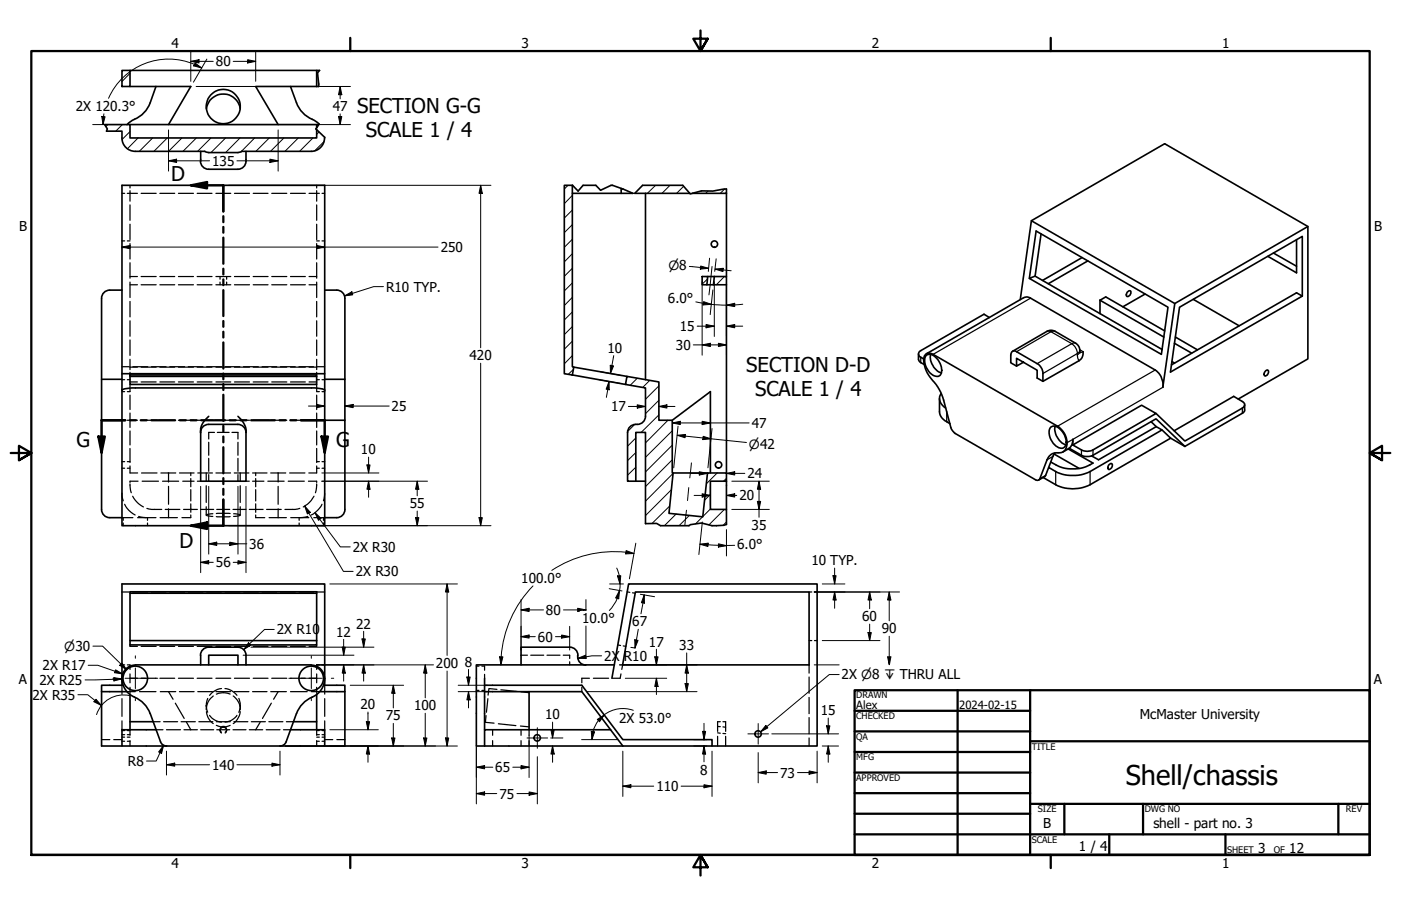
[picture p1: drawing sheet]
<svg xmlns="http://www.w3.org/2000/svg" width="432mm" height="279mm" viewBox="0 0 432 279" stroke-linecap="round" stroke-linejoin="round" font-family="sans-serif">
<!-- layer: Hatch (ANSI) -->
<g fill="none" stroke="#000" stroke-width=".31">
<path d="M33.2 38.4l-.6 .7M37.7 38.4l-2 2M40.1 22.6l-2.5 2.5M97.9 38.9l-.3 .3M97.9 23.1l-.3 .4M40.1 40.6l-2.4 2.4M42.5 42.5l-3.3 3.4M47.1 42.5l-4.2 4.2M51.6 42.5l-4.2 4.2M56.1 42.5l-4.2 4.2M60.5 42.5l-4.1 4.2M65 42.5l-4.1 4.2"/>
<path d="M69.5 42.5l-4.5 4.6M74 42.5l-4.5 4.6M78.5 42.5l-4.2 4.3M83 42.5l-4.1 4.2M87.5 42.5l-4.1 4.2M91.9 42.5l-4.1 4.2M96.5 42.5l-4.2 4.2M98.3 40.7l-.7 .8M99.9 43.6l-2.9 2.9M175.1 57.2l-1.2 1.1M192 58.2l-.5 .5M195.1 59.6h.1"/>
<path d="M202.1 57.2l-2.6 2.4M206.5 57.2l-2.5 2.4M210.7 57.5l-2.2 2.1M218.2 58.9l-.7 .7M223.3 58.3l-1.3 1.3M176.4 78.2l-2.5 2.6M176.4 73.8l-2.5 2.5M176.4 69.3l-2.5 2.5M176.4 64.8l-2.5 2.4M176.4 60.3l-2.5 2.5M176.4 96.2l-2.5 2.5M176.4 91.7l-2.5 2.5"/>
<path d="M176.4 87.2l-2.5 2.5M176.4 82.7l-2.5 2.5M218.1 86l-1.7 1.6M223.3 85.3l-2.5 2.5M176.4 109.7l-2.5 2.5M176.4 105.2l-2.5 2.5M176.4 100.7l-2.5 2.5M176.7 113.9l-1.6 1.5M196.4 116.6l-2.2 2.2M200.2 117.3l-2.1 2.2M203.1 119l-4.2 4.1M195.6 130.9l-2.1 2.1"/>
<path d="M196 139.6l-2.6 2.4M196 135.1l-2.6 2.5M203.1 128l-5.5 5.3M203.1 123.4l-4.2 4.2M205.9 129.6l-7 7M207.2 137.3l-8.3 8.2M207.2 132.8l-8.3 8.2M196 144.1l-2.6 2.5M206.4 156l-5.4 5.4M206.9 151l-8 8M207.2 141.8l-8.3 8.3M207.5 146l-8.6 8.6"/>
<path d="M208.4 158.5l-3.6 3.6M212.5 158.9l-3.2 3.2M216.5 159.4l-2.1 2.1M218.9 157l-2.2 2.3M218.9 152.5l-1.7 1.7M221 145.9l-3.3 3.3M223.3 157.1l-4.8 4.8M223.9 147.5l-.9 .9M223.9 161l-1 1"/>
</g>
<!-- layer: Hidden (ANSI) -->
<g fill="none" stroke="#000" stroke-width=".38">
<path d="M37.6 59.6h.8M39.2 59.6h3.2M40.1 57.2v.8M40.1 58.8v3.2M43.5 59.6h4.6M49.3 59.6h4.5M55 59.6h4.6M60.8 59.6h4.5M66.5 59.6h4.6M72.3 59.6h4.6M78 59.6h4.6M83.8 59.6h4.6"/>
<path d="M89.5 59.6h4.6M95.2 59.6h3.2M97.6 57.2v.8M97.6 58.8v3.2M99.3 59.6h.8M37.6 76.3h.8M37.6 74.3h.8M39.2 76.3h.9M39.2 74.3h.9M40.1 63.2v4.7M40.1 69.2v4.7M40.1 75.1v4.8"/>
<path d="M97.6 63.2v4.7M97.6 69.2v4.7M97.6 75.1v4.8M97.6 76.3h.8M97.6 74.3h.8M99.3 76.3h.8M99.3 74.3h.8M40.1 81v4.8M40.1 87v4.8M40.1 93v4.7M40.1 98.9v4.8M40.1 87.8h2.3"/>
<path d="M40.1 85.3h2.3M43.5 87.8h4.6M43.5 85.3h4.6M49.3 87.8h4.5M49.3 85.3h4.5M55 87.8h4.6M55 85.3h4.6M60.8 87.8h4.5M60.8 85.3h4.5M66.5 87.8h4.6M66.5 85.3h4.6M67.8 85.3v.8"/>
<path d="M67.8 87v.8M69.8 85.3v.8M69.8 87v.8M72.3 87.8h4.6M72.3 85.3h4.6M78 87.8h4.6M78 85.3h4.6M83.8 87.8h4.6M83.8 85.3h4.6M89.5 87.8h4.6M89.5 85.3h4.6M95.2 87.8h2.4"/>
<path d="M95.2 85.3h2.4M97.6 81v4.8M97.6 87v4.8M97.6 93v4.7M97.6 98.9v4.8M37.6 113.1h2.2M37.6 117.1h.8M39.2 117.1h.9M40.1 104.8v4.8M40.1 110.8v3.2M40.1 114.8v.8M40.1 118.6v2.2h-.9"/>
<path d="M40.1 117.8h2.3M40.1 113.2h2.3M41 113.1h4.5M43.5 117.8h4.6M43.5 113.2h4.6M46.7 113.1h4.5M49.3 117.8h4.5M49.3 113.2h4.5M52.3 113.1h4.6M55 117.8h4.6M55 113.2h4.6M58 113.1h4.5"/>
<path d="M60.8 117.8h4.5M60.8 113.2h4.5M63.7 113.1h4.6M66.5 117.8h4.6M66.5 113.2h4.6M69.4 113.1h4.5M72.3 117.8h4.6M72.3 113.2h4.6M75.1 113.1h4.5M78 117.8h4.6M78 113.2h4.6M80.8 113.1h4.5"/>
<path d="M83.8 117.8h4.6M83.8 113.2h4.6M86.4 113.1h4.6M89.5 117.8h4.6M89.5 113.2h4.6M92.1 113.1h4.5M95.2 113.2h2.4v.8M95.2 117.8h2.4M97.6 104.8v4.8M97.6 110.8v2.4M97.6 114.8v.8M97.6 118.6v2.2h.8"/>
<path d="M97.6 117.1h.8M97.8 113.1h2.3M99.3 117.1h.8M37.6 129.6h.8M37.6 120.8h.8M39.2 129.6h3.2M40.1 121.9v4.4M40.1 127.4v4.4M40.1 132.9v4.3M40.1 138.3v4.3M43.5 129.6h4.6M49.3 129.6h4.5"/>
<path d="M55 129.6h4.6M60.8 129.6h4.5M64.3 136.4v4M66.1 133.3h-1.8v2.1M66.5 129.6h4.6M67 133.3h3.6M71.5 133.3h1.8v2.1M72.3 129.6h4.6M73.3 136.4v4M78 129.6h4.6M83.8 129.6h4.6M89.5 129.6h4.6"/>
<path d="M95.2 129.6h3.2M97.6 121.9v4.4M97.6 127.4v4.4M97.6 132.9v4.3M97.6 138.3v4.3M99.3 129.6h.8M99.3 120.8h.8M37.6 152.1l.4 2.3M37.6 159.6h.1M37.6 144.4h.8M37.6 142.4h.8M37.8 159.6h3.2"/>
<path d="M38 159.6v.9M38.4 155.5l1.4 1.9 1.9 1.4M39.2 144.4h.9M39.2 142.4h.9M40.1 149.2l.3 2.8M40.1 143.7v2.2h2.3M40.9 153l1.4 1.9 1.9 1.4M42.4 159.6h5.7M42.5 148.4h-2.4v.4M42.7 159.3l2.4 .3M43.6 145.9h4.8M43.8 148.4h5"/>
<path d="M45.3 156.8a10.8 10.8 0 0 0 4.5 .3M45.5 159.6v.9M49.3 159.6h5.4M49.6 145.9h4.6M50.1 148.4h5M50.9 157.1h4.5M51.9 145.9v2.8M51.9 150v5.5M51.9 156.9v2.7M55.3 145.9h4.5M56.3 148.4h3.5M56.6 157.1h2.2v.9"/>
<path d="M58.8 155.4v1.7h2M58.8 145.9v.8M58.8 147.6v2.5M58.8 151v3.5M58.8 158.8v.8h-2.7M60.8 148.4h1M61 145.9h4.5M61.8 157.1h4M63.6 158.8l2 .5M63.6 145.9v2.6M63.6 149.8v5.1M63.6 156.3v2.5"/>
<path d="M64.3 141.4v4M64.3 146.4v2M65.6 158.4l-2 .4M66.5 145.9h4.6M66.7 158.4h4.2M66.7 159.3h4.2M66.8 157.1h4M71.8 157.1h4M72 158.4a1.91 1.91 0 0 1 2 .5l-2 .4M72.2 145.9h4.5M73.3 141.4v4M73.3 146.4v2"/>
<path d="M74 145.9v2.6M74 149.8v5.1M74 156.3v2.5M75.8 148.4h1M76.8 157.1h4.3M77.9 148.4h3.4M77.9 145.9h4.4M78.8 145.9v.8M78.8 147.6v2.5M78.8 151v3.5M78.8 155.4v2.6M78.8 158.8v.8h2.8"/>
<path d="M82.2 157.1h4.5M82.5 148.4h5.1M82.9 159.6h5.4M83.4 145.9h4.7M85.7 145.9v2.8M85.7 150v5.5M85.7 156.9v2.7M88.8 148.4h5M89.3 145.9h4.7M89.6 159.6h5.6M92.2 159.6v.9M92.4 156.8a10.8 10.8 0 0 1-4.6 .3"/>
<path d="M94.9 159.3l-2.3 .3M95.1 148.4h2.5v.4M96.7 159.6h3.1M96.8 153l-1.4 1.9-1.9 1.4M97.6 149.2l-.4 2.8M97.6 143.7v2.2h-2.4M97.6 144.4h.8M97.6 142.4h.8M99.3 155.5l-1.4 1.9-2 1.4M99.3 144.4h.8M99.3 142.4h.8M99.7 159.6v.9"/>
<path d="M99.9 159.6h.2M100.1 152.1l-.4 2.3M38 161.3v.8M45.5 161.3v.8M92.2 161.3v.8M99.7 161.3v.8M37.6 182.6h2.2M40.1 198.9v.2M40.1 199.2l2.3 .1M41 182.6h4.5M43.5 199.3h4.6M46.7 182.6h4.5"/>
<path d="M49.3 199.3h4.5M52.3 182.6h4.6M55 199.3h4.6M58 182.6h4.5M60.8 199.3h4.5M63.7 182.6h4.6M66.5 199.3h4.6M69.4 182.6h4.5M72.3 199.3h4.6M75.1 182.6h4.5M78 199.3h4.6M80.8 182.6h4.5"/>
<path d="M83.8 199.3h4.6M86.4 182.6h4.6M89.5 199.3h4.6M92.1 182.6h4.5M97.6 198.9v.2M97.6 199.2l-2.4 .1M97.8 182.6h2.3M190.4 198.9l.9 .2M192.1 199.2l.8 .1M193.3 182.5l.8 .2M194.9 182.8l.9 .1M249.4 182.6h.8"/>
<path d="M249.4 197.5h.8M251 182.6h.8M251 197.5h.8M37.6 211.3v2.8M37.6 215.5v5.4M37.6 205h.8M39.1 213.3h2.6M39.2 205h.9v1.4M40.1 207.8v2.8M40.1 212v1.6M40.1 213.9v.3M40.1 209.2h2.3"/>
<path d="M43 213.3h5.1M43.5 209.2h4.6M49.3 209.2h4.5M49.4 213.3h4.8M51.9 213.3l1.4 2.3M54 216.9l2.8 4.7M55 209.2h4.6M55.3 213.3h4.5M60.8 209.2h4.5M61 213.3h4.5M63.6 217.6l.4 2M63.6 217.6v.4"/>
<path d="M63.6 218.4v.5M63.6 219.5l.5 1.8 .9 1.2 .7 .6M64 215.4l-.4 2.2M65.7 214.6l-1.6 1.9-.5 1.9M66.5 213.3h4.6M66.5 209.2h4.6M66.7 214.1l2.1-.5 2.1 .5M68.3 212.3l-1.9 .6-1.8 1.5M69.3 212.3l1.9 .6 1.8 1.5M71.9 214.6l1.6 1.9 .5 1.9M72.2 213.3h4.5M72.3 209.2h4.6"/>
<path d="M73.6 215.4a5.3 5.3 0 0 1 0 4.2M74 219.5l-.5 1.8-.9 1.2-.7 .6M74 217.6v.4M74 218.4v.5M77.9 213.3h4.4M78 209.2h4.6M83.4 213.3h4.9M83.6 216.9l-2.7 4.7M83.8 209.2h4.6M85.7 213.3l-1.4 2.3M89.5 213.3h5.2M89.5 209.2h4.6"/>
<path d="M95.2 209.2h2.4M95.9 213.3h2.6M97.6 207.8v2.8M97.6 212v1.6M97.6 213.9v.3M98.4 205h-.8v1.4M99.3 205h.8M100.1 211.3v2.8M100.1 215.5v5.4M146.8 212.9h.8M146.8 205.4h.8M148.5 205.4h.9v1.3"/>
<path d="M148.5 212.9h.9M149.4 208v1.2M150.4 215.5l-.5 4.1M153.2 212.6l-2.5-.3-.3 2.1M154.4 212.7l5 .5M160.6 202.1h2M160.6 213.4l2.5 .2M163.6 202.1h4M168.6 202.1h4M173.6 202.1h2v1M175.6 204.1v.9M179.3 212v1.3"/>
<path d="M181.7 209.2h-2.4v1.4M182.9 209.2h4.7M191.4 207.8l-.3 1.4h-2.3M191.9 205l-.3 1.4M249.4 205v2.6M249.4 208.8v5M249.4 215.1v5M31.3 228.1h2.5M35.1 228.1h2.5M37.6 222.3v2.7M37.6 228.6h.8M37.6 226.6h.8"/>
<path d="M37.6 227.3h.8M37.6 225.3h.8M39.2 228.6h.9M39.2 226.6h.9M39.2 227.3h.9M39.2 225.3h.9M40.1 225v1.8M40.1 228.4v1.7M47.2 222.6h2.1M48.1 225h2.1M50.4 222.6h4.3M51.3 225h4.3"/>
<path d="M55.8 222.6h4.4M56.7 225h4.1M57.5 222.7l1.3 2.3M61.3 222.6h4.3M61.8 225h4M64.6 220.6l.6 .8 1.2 .8 1.9 .5M66.7 223.7l1.4 .5h1.4l1.4-.5M66.7 222.6h4.3M66.8 225h4M67.8 225v.3M68.3 226.1a.98 .98 0 0 1-.2-1.5 .98 .98 0 0 1 1.5 0 .98 .98 0 0 1-.2 1.5M68.3 225.8a.98 .98 0 0 1-.2-1.4 .98 .98 0 0 1 1.5 0 .98 .98 0 0 1-.2 1.4"/>
<path d="M69.8 225v.3M71.8 225h4M72.1 222.6h4.3M73 220.6l-1.8 1.6-1.9 .5M76.8 225h4.2M77.5 222.6h4.3M80.2 222.7l-1.4 2.3M82 225h4.3M82.9 222.6h4.3M87.4 225h2.1M88.3 222.6h2.1M97.6 225v1.8"/>
<path d="M97.6 228.4v1.7M97.6 228.6h.8M97.6 226.6h.8M97.6 227.3h.8M97.6 225.3h.8M99.3 228.6h.8M99.3 226.6h.8M99.3 227.3h.8M99.3 225.3h.8M100.1 228.1h2.5M100.1 222.3v2.7M103.8 228.1h2.5"/>
<path d="M149.8 220.7l-.2 2.1 2.7 .2M151.8 225v1.8M151.8 228.4v1.7M153.6 223.2l5.4 .6M160.4 223.9l2.7 .3M160.6 225v1.8M160.6 228.4v1.7M163.1 225v1.8M163.1 228.4v1.7M221.2 227.1v3M221.2 224l.8 .1M221.2 226l.8 .1"/>
<path d="M222 222.6h-.8v3M222.8 222.6h.8v3M222.8 224.2l.8 .1M222.8 226.2l.8 .1M223.6 227.1v3M249.4 221.3v5M249.4 227.6v2.5"/>
</g>
<!-- layer: Visible (ANSI) -->
<g fill="none" stroke="#000" stroke-width=".51">
<path d="M32.3 38.4h7.8v4.1h57.5v-2.5M37.6 21.7h2.5v5h-2.5zM40.1 26.7h18.7l-6.9 11.7M40.1 21.7h57.5M40.1 38.4h57.5M46.3 31.7a9.4 9.4 0 0 1-5.7 5.5l-1.5 1.2M48.1 26.7l-1.8 5M63.6 33.5a5.3 5.3 0 0 1 5.2-4.5 5.3 5.3 0 0 1 5.2 4.5M89.5 26.7l1.9 5M91.4 31.7a9.5 9.5 0 0 0 5.7 5.6l1.3 1M97.6 26.7h-18.8l6.9 11.7M97.6 26.7h.6"/>
<path d="M98.2 38.4h-.6v1M98.5 21.7h-.9v5M32.8 40.4h4.8v2.1M37.6 42.6a4.1 4.1 0 0 0 4.1 4.1h21.4l1.2 .4h9l1.2-.4h21.4a4.1 4.1 0 0 0 4.1-4.1M61.8 49.7a2.51 2.51 0 0 0 2.5 2.5M61.8 46.7v3M64.3 52.2h9M75.8 46.7v3a2.51 2.51 0 0 1-2.5 2.5M100.1 42.4v.1M173.9 57.2h2.5v55.9l.4 .1-.4 2.4-2.5-.3zM176.4 57.2h.1M176.4 59.6h15.1"/>
<path d="M179.7 57.2h3.9M188.3 57.2h.5M191.5 58.1v1.5h3.6M195.6 59.6h17M198.1 57.2h12.3M198.9 59.6v57.5M223.9 58.3v1.3h-10.5M223.9 59.6v25.7M317.9 68.1l44.2 25.5M320.9 72.1l-1.9 13.1M333.5 79.4l-12.2 7.1M392.5 78l7.1 4.1"/>
<path d="M399.6 73.9v10.2l-8.8-5M403.1 69.8l-44.1-25.5-41.1 23.8-3.4 24.3M37.6 89.5h-3.8a2.51 2.51 0 0 0-2.5 2.5v65.1a2.51 2.51 0 0 0 2.5 2.5h3.8M100.1 89.5h3.7a2.51 2.51 0 0 1 2.5 2.5v25M216.4 85.3h1.7l-.2 2.5h-1.5zM217.9 87.8h2M218.1 85.3h2.1M220.2 85.3h3.7v2.5h-4zM223.9 87.8v58.1M304.9 97.9l-1.6-1-19.5 11.2a1.09 1.09 0 0 0-.7 1.1 1.09 1.09 0 0 0 .7 1l.9 .5M317.2 85.9l2.1-14.7 40.7 23.5-2.1 14.6-40.7-23.4 1.8-.7 39.1 22.6M335.3 80.5l-12.2 7"/>
<path d="M339 92.6l19.7 11.3M339 92.6l1.8-1 18.2 10.4M339 92.6v4.1M347.4 90.1l.6-.4a.79 .79 0 0 1 .6 .7 .79 .79 0 0 1-.6 .8 .56 .56 0 0 1-.8 .1 .56 .56 0 0 1 .1-.9zM352.9 90.7l-6.8 3.9M367.8 92.3l14.1 8.2M401.4 91.3v-18.4l-37.9 21.8-2.8 20 40.7-23.4-1.8-1-38.5 22.2M31.3 117h6.3M37.6 115.3h62.5M40.1 115.6h57.5v3h-57.5zM40.1 116.1h57.5M100.1 117h6.2v12.6"/>
<path d="M176.4 115.6l16.4 3M176.8 113.2l16.4 2.9M283.1 109.2v1.9a2.36 2.36 0 0 0 1.8 1.3M285.4 109.7a2.25 2.25 0 0 1 3.3 .9 4.5 4.5 0 0 1 1.1 5.2 2.85 2.85 0 0 1-3.9-1.8 4.2 4.2 0 0 1-.5-4.3zM285.4 109.2l1-.3 1.2 .4 38.3 22.1a5.7 5.7 0 0 1 2.3 7.5l-1.1 .7a4 4 0 0 0-4.1 1.7l-2.5 6.3-.8 .5-.5-.1-25.1-14.5-1-1.7-2.3-8.4a17.2 17.2 0 0 0-4.3-7.3 8.1 8.1 0 0 1-1.6-6.4zM285.6 109.1l29.9-17.3 1-.2 1.1 .3 38.4 22.2a5.4 5.4 0 0 1 2.4 5.3l3.7-25.8 41-23.8v40.9l-21.5 12.4M286.8 109.3a5.5 5.5 0 0 0 3.3 5.7M315.5 111.7l-2.2 1.2v-2.4l6.4 3.7v2.4l1.7 1v-2.4a3.6 3.6 0 0 0-1.7-3.1l-6.4-3.6a1.09 1.09 0 0 0-1.2-.2 1.09 1.09 0 0 0-.6 1.2v2.4l1.8 1M325.2 102.2l6.3 3.7a3.7 3.7 0 0 1 1.4 2.9M325.2 102.2l-1.5-.3-1 .3-10.6 6.1M333.8 108.5a2.66 2.66 0 0 1-1.3 2.8l-11.1 6.3M361.2 111.5l.8 .5"/>
<path d="M361.9 105.9l5.4 3M362.3 103.9l6.8 4M390.1 114.4l.4-.3a1.01 1.01 0 0 1 .4 1.2 1.01 1.01 0 0 1-1 .7l-.3-.6zM31.3 129.6h6.3M37.6 120.3a6.4 6.4 0 0 1 4.1-.7l56 .1a3.2 3.2 0 0 1 2.4 .6M37.6 120.3v-63.1h62.5v63.1M37.6 120.3v39.3M64.3 130.9a2.51 2.51 0 0 0-2.5 2.5M64.3 128.4a5.7 5.7 0 0 0-2.5 4.3v15.7h14v-15.1M64.3 130.9h9M73.3 130.9a2.51 2.51 0 0 1 2.5 2.5M73.3 128.4a6.1 6.1 0 0 1 2.5 4.9"/>
<path d="M100.1 129.6h6.2v27.5a2.51 2.51 0 0 1-2.5 2.5h-3.7M100.1 120.3v39.3M207.2 129.6l11.7-8.8v25.1M289.6 122.9v4.1l.2 1 .9 1.3 2.1 1.4M290.1 121.3a3.1 3.1 0 0 0 1.4 4.6M323.7 131.9a2.25 2.25 0 0 1 3.4 .8 4.6 4.6 0 0 1 1.2 4.9 1.85 1.85 0 0 1-2.9-.1 4.9 4.9 0 0 1-1.7-5.6zM325.1 139.7l-.6 1.1-1.3 3.3M325.2 131.4a5.5 5.5 0 0 0 3.3 5.8M329.2 138.4l7.7 4.4a11.9 11.9 0 0 1-13.1-.3M329.6 138.2l-2 1.2M330.6 137.2l21.3-12.2 4.4 2.5-19.4 11.2a3.8 3.8 0 0 1-3.6 0zM330.6 137.2v-1.7l-.2 1.6-.8 1.1"/>
<path d="M354.8 130l1.6 1.6M356.3 127.5l8.9 8.5 17.7-10.1a1.09 1.09 0 0 0 .7-1.1 1.09 1.09 0 0 0-.7-1l-2.7-1.6-18.3 10.6M356.4 131.6l1.7 1-22.1 12.8a12.3 12.3 0 0 1-10.6 0l-2.2-1.3-1.1 2.8-1.9 1.1M356.4 131.6l-17.8 10.2-2.2-1.2M358.1 132.6l2.7 2.5-24.8 14.4a11.7 11.7 0 0 1-10.6 0l-3.9-2.2M360.8 135.1l4.4 2.6M365.2 137.7l-8.9-8.5-19.4 11.2a4.3 4.3 0 0 1-3.6 0l-3.7-2.2M383.6 124.8v1.9l-.4 .6-18 10.4M37.6 159.6v2.5h62.5v-2.5M196 148.4h2.9M207.5 145.9h10.6M223.9 148.4v8.7"/>
<path d="M324.9 140l7.7 4.5M341.9 143.2l.4-.3a.89 .89 0 0 1 .6 1 .89 .89 0 0 1-.8 .8l-.2 .1a.84 .84 0 0 1-.5-.8 .84 .84 0 0 1 .5-.8zM198.9 161.5v-28.2h-2.9v15.1h-2.6v-15a2.58 2.58 0 0 1 3-2.5 2.51 2.51 0 0 0 2.5-2.5v-8.8l-6.1-1 .4-2.5 9.9 1.7v11.8h4.1v16.3h.3l-1.3 12.4 10.4 1.1 1.5-13.5h5.8v2.5h-5v8.7h5v4.6M203.6 162.1h8.7M219.5 162.1h1.3M40.1 182.5h57.5v16.4h-57.5zM40.1 197.5h57.5M40.1 182.9h57.5M64.3 199.6a2.51 2.51 0 0 0-2.5 2.5M64.3 199.6h9M73.3 199.6a2.51 2.51 0 0 1 2.5 2.5M195.8 182.6h53.6v22.4h-57.5z"/>
<path d="M31.3 213.3v16.8h6.3M31.3 213.3h7.8M40.1 214.2v10.8M41.7 205.1a4.3 4.3 0 0 0-3.6 6.5 8 8 0 0 0 4.8 4.1l1.8 1.6 1.3 2 3.5 9.4M41.7 205h54.2M61.8 202.1v2.9M64.3 205v-2.9h9v2.9M75.8 202.1v2.9M95.9 205.1a4.1 4.1 0 0 1 4.1 4.1M97.6 214.2v10.8M100.1 209.2v-29.1h-62.5v31.2h-6.3v2M100.1 209.2v2.1h6.2v2h-7.8"/>
<path d="M100.1 209.2a6.5 6.5 0 0 1-4.6 6.1 8.7 8.7 0 0 0-4.1 4.8l-3.2 8.6M106.3 213.3v16.8h-6.2M149.4 213.3h29.9l12.7 16.8M149.4 209.2v2.1M149.4 213.3v11.7M163.1 213.3v11.7M178.1 202.1a2.59 2.59 0 0 0 2.5 3M178.1 202.1a2.51 2.51 0 0 0-2.5-2.5h-15v5.4M188.6 209.2l5.1-29.1h58.1v50h-32.3M189.4 205h-42.6v25.1h72.7v-2h-27.5l-12.7-16.8h-29.9v2M40.1 222.6h7.1M48.1 225h-10.5v5.1h62.5v-5.1h-10.6"/>
<path d="M49.5 228.7a2 2 0 0 0 1.8 1.4M88.2 228.7a2 2 0 0 1-1.9 1.4M90.4 222.6h7.2M188.2 225h-38.8v5.1"/>
<circle cx="68.8" cy="32.9" r="5.3"/>
<circle cx="220.2" cy="75.3" r=".98"/>
<circle cx="221.5" cy="143.4" r=".98"/>
<circle cx="41.7" cy="209.2" r="3.8"/>
<circle cx="95.9" cy="209.2" r="3.8"/>
<circle cx="165.6" cy="227.6" r=".98"/>
<circle cx="233.6" cy="226.3" r=".98"/>
</g>
<!-- layer: Visible Narrow (ANSI) -->
<g fill="none" stroke="#000" stroke-width=".38">
<path d="M317.6 91.9l-30 17.4M283.8 110.2v1.6M322.7 102.2h2.5M330.3 106a4 4 0 0 1 1.7 3M330.3 106l-10.6 6.1M330.3 106l-6.4-3.7-10.6 6.2M331.5 105.9l-.5-.2-.7 .3M332 109.5l.5 1.8M332 109l-10.6 6.2M332 109v.5M332.8 108.5l-.8 1M332.8 108l-.2 .6-.6 .4"/>
<path d="M332.8 107.8l1 .7-1 .1M356 114.1l-30.1 17.3M358.4 119.4l-29.5 17.1M291.8 126.9v3.1M333.3 138.7v1.7M336.9 138.7v1.7M382.9 125.9v1.5M322.3 146.6l-1.8 1M324.5 140.8l-1.8 1M325.4 145.4v4.1M336 145.4v4.1"/>
</g>
<!-- layer: Break Line (ANSI) -->
<path d="M32.3 38.4l.8 1.4-.3 .6M98.4 38.2l-1.1 1.6 2.8 2.6M98.5 21.7l-.6 .8 .3 4.2M176.5 57.2l1.7 1.7 1.5-1.7M183.6 57.2l1.5 1.5 3.2-1.5M188.8 57.2l6.3 2.4M198.1 57.2l-2.5 2.4M210.4 57.2l2.4 2.6 3.4-.9h3.5l4.2-.6M198.9 161.5l3.5-.1 1.2 .7M212.3 162.1l.5-.3 3.4-.5 3.3 .8M223.9 161.7l-.8 .3-2.3 .1" fill="none" stroke="#000" stroke-width=".51"/>
<!-- layer: Section Line (ANSI) -->
<g fill="none" stroke="#000" stroke-width=".7">
<path d="M58.8 57.2l5-1.1v2zM58.8 57.2h10v8M68.8 66.7v1.8M68.8 70v1.8M68.8 73.3v8M68.8 82.9v1.7M68.8 86.2v1.7M68.8 89.5v8M68.8 99v1.8M68.8 102.3v1.8M68.8 105.6v8.1M68.8 115.2v1.8"/>
<path d="M68.8 118.4v1.9M30.3 134.6h2l-1 5zM38.6 129.6h-7.3v10M40.1 129.6h1.8M43.4 129.6h1.8M46.7 129.6h7.3M55.4 129.6h1.9M58.7 129.6h1.9M62 129.6h7.3M68.8 121.7v8.1M68.8 131.3v1.8M68.8 134.6v1.8"/>
<path d="M68.8 137.9v8.1M70.8 129.6h1.8M74.1 129.6h1.8M77.4 129.6h7.3M86.2 129.6h1.8M89.5 129.6h1.8M92.8 129.6h7.3v10M99.1 134.6h2l-1 5zM68.8 147.4v1.9M68.8 150.7v1.9M68.8 154.1v8h-10M58.8 162.1l5-1v2z"/>
</g>
<path d="M58.8 57.2l5-1.1v2zM30.3 134.6h2l-1 5zM99.1 134.6h2l-1 5zM58.8 162.1l5-1v2z" fill="#000"/>
<!-- layer: Border (ANSI) -->
<g fill="none" stroke="#000" stroke-width=".7">
<path d="M107.9 11.7v4M215.9 9.4v6.3l-2.2-3.8h4.4l-2.2 3.8 2.2-3.8M323.8 11.7v4M3.3 139.7h6.4l-3.9-2.2v4.4l3.9-2.2-3.9 2.2M428.5 139.7h-6.4l3.9-2.2v4.4l-3.9-2.2 3.9 2.2M263.4 212.9h158.7v50.8h-158.7zM263.4 219.2h54.1M295.1 212.9v50.8M317.5 212.9v50.8M263.4 225.6h54.1M263.4 231.9h54.1M263.4 238.3h54.1"/>
<path d="M317.5 228.6h104.6M263.4 244.6h54.1M263.4 251h54.1M263.4 257.3h158.7M317.5 247.9h104.6M328 247.9v9.4M341.9 257.3v6.4M352.3 247.9v9.4M377.7 257.3v6.4M412.5 247.9v9.4M9.7 263.7v-248h412.4v248h-412.4h412.4M107.9 263.7v4"/>
<path d="M218.1 267.5l-2.2-3.8 2.2 3.8h-4.4l2.2-3.8v6.3M323.8 263.7v4"/>
</g>
<!-- layer: Dimension (ANSI) -->
<g fill="none" stroke="#000" stroke-width=".31">
<path d="M58.8 18.9l2.5-.5v1zM58.8 18.9h6.9M58.8 15.7v9.4M60.1 19.4l2.1 1.6-2.5-.7zM63.8 18.2l-4.2 7.1M71.9 18.9h6.9M76.3 18.4l2.5 .5-2.5 .5zM78.8 15.7v9.4M28.6 38.4h9.9M31.4 35.9l1 .1-.7 2.4zM31.9 35.9l-.2 2.5M32 35.1l-.1 .9"/>
<path d="M53.5 38.4h54.5M60.5 26.7h47.5M62.2 21a20.3 20.3 0 0 0-28.7 9.3M104.3 35.9h1l-.5 2.5zM104.8 26.7l.5 2.5h-1zM104.8 26.7v3.8M104.8 35.1v3.3M51.9 49.6l2.5-.5v1zM51.9 49.6h12.7M51.9 40.1v12.7M70.4 57.2h80.9M73 49.6h12.7"/>
<path d="M83.2 49.1l2.5 .5-2.5 .5zM85.7 40.1v12.7M148.1 57.2l.6 2.4h-1.1zM148.1 57.2v50.1M37.6 76.2l2.5-.5v1zM37.6 76.2h97.4M97.6 75.7l2.5 .5-2.5 .5zM218.7 79.6l-.4 4.1M220.7 79.8l-.4 3.9M106.2 91.2l2.3-1.2 .2 .9zM118.2 88.4h-3l-9 2.8M212.5 82.2l5.9 .5"/>
<path d="M214.5 93.1l4.8 .8M216 82l2.4 .7-2.6 .3zM216.4 86.9v22.6M216.9 93l2.4 .9-2.6 .1zM219.2 93.9l7.2 .1M219.7 89.4l-.8 7.6M220.2 86.9v16.9M220.4 83l2.5-.3-.1 1.1zM220.4 83l5 .5M223.9 94.1l2.5-.6v1.1zM223.9 86.9v22.6M228.9 93.8l-2.5 .2"/>
<path d="M148.1 112v50.1M184.6 117.1l6.6 1.1M185 114.6l6.6 1.2M187.7 117.7l.1 2.5-1-.2zM187.7 117.7l-.8 4.9M188.1 112.6l1 .2-.9 2.4zM189.2 109.7l-1 5.5M213.7 106.4h10.2M214.9 100.6h5.3M216.4 106.4l2.5-.5v1zM217.6 100.1l2.6 .5-2.6 .5zM221.4 105.9l2.5 .5-2.5 .5z"/>
<path d="M223.9 100.6l2.5-.5v1zM223.9 100.6h5M95.1 125.2h5M97.6 124.7l2.5 .5-2.5 .5zM106.3 125.2l2.5-.5v1zM106.3 125.2h13.7M193.7 125.3h5.2M196.4 124.8l2.5 .5-2.5 .6zM203.1 125.3l2.4-.5v1.1zM203.1 125.3h4.9M207.2 130.4l2.5-.5v1zM207.2 130.4h23.7"/>
<path d="M208.7 134.2l2.6-.2-.2 1zM208.7 134.2l21.4 2.3M209 131.4l-1.4 12.9M216.4 129.9l2.5 .5-2.5 .5zM216.7 134.6l2.4 .7-2.5 .3zM219.5 132.1l-1.3 12.2M61.8 150v26.6M64.3 150v20.9M73.3 150v20.9M75.8 150v26.6M93.9 156.1l1.7 1.9-.9 .5zM93.9 156.1l12 20.1h2.9"/>
<path d="M97.1 158.1l1.8 1.7-.7 .7zM97.1 158.1l7.8 10.6h3M99.2 148.4h32.6M99.2 145.9h17.6M113.1 143.4h.9l-.4 2.5zM113.6 148.4l.4 2.5h-.9zM113.6 141v4.9M113.6 148.4v5M128.1 159.6h1l-.5 2.5zM128.6 148.4l.5 2.5h-1zM128.6 148.4v4.5M128.6 157.6v4.5"/>
<path d="M147.6 159.6h1.1l-.6 2.5zM213 146h5.1M213.9 152.8h5M215.5 145.5l2.6 .5-2.6 .5zM216.4 152.3l2.5 .5-2.5 .5zM218.9 150v6M223.9 152.8l2.5-.5v1zM223.9 146l2.5-.5v1zM223.9 146h5.7M223.9 150v6M223.9 152.8h3.2M225.6 148.4h11.5"/>
<path d="M225.6 157.1h11.5M233.4 154.6h1l-.5 2.5zM233.9 148.4l.5 2.5h-1zM233.9 148.4v11.1M61.8 173.4l2.5-.5v1zM61.8 173.4h3.9M64.3 167.7l2.5-.5v1zM64.3 167.7h11.8M70.4 162.1h80.9M70.8 167.2l2.5 .5-2.5 .5zM71.9 173.4h3.9M73.3 172.9l2.5 .5-2.5 .5z"/>
<path d="M190.1 175.2l.8 2.4M190.3 177.6l1-.1-.2 2.6zM190.8 177.6l.3 2.5M193 169.8l2.4 .9-2.6 .1zM195.4 170.7a34.7 34.7 0 0 0-25.3 5.2M196 167.5l-2 11M215.7 167.8l2.5-.3v1zM215.7 167.8l2.5 .2M216.5 161l-1.1 10M218.2 168l5.7 .3M221.4 167.7l2.5 .6-2.5 .4zM223.9 163.3v8.1"/>
<path d="M226.4 168.2h-2.5M256.7 177.5h1l-.5 2.6zM257.2 175.2v4.9M28.6 199.3h3l7.5 7.3M76.6 198.2l.7 .7-2.2 1.4zM77.3 199.6h38M84.5 194.1h-3l-6.4 6.2M101.7 180.1h39.3M105.5 199.6h.9l-.5 2.5zM105.9 197.2v4.9M111.6 197h1l-.5 2.6zM112.1 194.7v4.9"/>
<path d="M137.8 180.1l.5 2.5h-1zM137.8 180.1v22M160.6 196.3l2.5-.5v1zM160.6 188.1l2.5-.5v1zM160.6 196.3h4.4M160.6 184.9v15.6M160.6 188.1h6.9M164.3 180.7a35 35 0 0 0-9.9 24.3M171.2 196.3h4.4M173.1 195.8l2.5 .5-2.5 .5zM173.7 188.1h6.9M175.6 193.2v7.3"/>
<path d="M180.6 188.1l-2.5-.5v1l.5-.1M180.6 188.1l-.9 .2M180.6 184.9v3.4M180.6 193v10.1M187.8 181.5l3.9 .7M187.9 180.1h4.3M190.9 182.1l-.2 2.6-1-.3zM190.9 182.1l-1.2 3.6-1.9 2.6M191.1 180.1l-.1 2M194.4 199.6l1.4 .2M195.6 197.3l1.1 .2-1 2.3zM196.7 194.1l-1 5.7"/>
<path d="M197.4 183.3l4.3 .7M198.6 183.5v2.5l-.9-.1zM198.6 183.5l-1.1 5.8M251 182.6h26.2M253.4 180.1h7M253.4 197.5h17.8M257.2 182.6l.5 2.4h-1zM257.2 182.6v5M267.5 195.1h1l-.5 2.4zM268 182.6l.5 2.4h-1zM268 182.6v5.1M268 192.5v5"/>
<path d="M274.1 182.6l.5 2.4h-1zM274.1 196.2v8.8l-.5-2.4h1l-.5 2.4M274.1 182.6v8.9M24 214.2h3.1l4.1 3.4M27.2 205.2h3l7.6 2.6M29.6 215.6l1.6 2-2.2-1.2zM35.1 209l2.5 .4-2.5 .6zM35.6 206.6l2.2 1.2-2.5-.3zM37.6 204.5l1.5 2.1-2.2-1.4zM37.6 209.4l-11.4 .3M39.9 214.5a8.7 8.7 0 0 0-10.1 5.9M74.9 202.1h34.2"/>
<path d="M97.5 205h36.1M105.9 205l.5 2.6h-.9zM105.9 205v5.1M107.9 211.3h16.5M112.1 205l.5 2.6h-1zM112.1 205v5.1M113.4 219.6v5.4M121.2 211.3l.5 2.5h-1zM121.2 211.3v7M131.1 205l.5 2.6h-1zM131.1 205v10.2M131.1 220v10.1"/>
<path d="M137.8 206.9v23.2M141.2 211.3h9M141.2 213.3h9M143.9 208.8h1l-.5 2.5zM144.4 213.3l.5 2.5h-1zM144.4 206.4v4.9M144.4 213.3v5M154 202.6h1l-.6 2.4zM178.1 203l2.4-.9 .2 1zM180.9 213.3h33.9M185.4 202.2h-3l-4.3 .8M190.9 205h23.9"/>
<path d="M192.7 209.2h12.8M195.2 219.1a9.6 9.6 0 0 0-11.5 4.1l-.3 .6a9.6 9.6 0 0 0-1 4.3M201.8 202.6h1l-.5 2.4zM202.3 209.2l.5 2.5h-1zM202.3 200.2v4.8M202.3 209.2v5M211.1 210.8h1.1l-.6 2.5zM211.6 205l.6 2.6h-1.1zM211.6 201.4v11.9M251 205h7.6M258.6 208h-3l-21.2 17.7M50.4 229.9l-.6 2.4-.9-.4z"/>
<path d="M50.4 229.9l-2.3 4.8h-3M51.3 235.8l2.5-.5v1zM51.3 235.8h13.3M51.3 231.6v7.4M73 235.8h13.3M83.8 235.3l2.5 .5-2.5 .5zM86.3 231.6v7.4M87.9 230.1h53.1M101.7 225h14.9M112.9 222.6h1l-.5 2.4zM113.4 230.1l.5 2.4h-1zM113.4 230.1v5"/>
<path d="M120.7 227.6h1l-.5 2.5zM121.2 223.1v7M130.6 227.6h1l-.5 2.5zM137.3 227.6h1l-.5 2.5zM146.8 236.6l2.6-.5v1zM146.8 236.6h5.1M146.8 230.4v17.5M158.1 236.6h5M160.6 236.1l2.5 .5-2.5 .5zM163.1 226.7v.8M163.1 227.6v12.2M165.6 233.4v14.5"/>
<path d="M169.7 227.6h3.8M169.8 225h1l-.5 2.6zM170.3 230.1l.5 2.4h-1zM170.3 222.7v4.9M170.3 230.1v5M179.3 228.1h11.1M182.2 225.6l1.1 .1-.9 2.4zM184.1 221.9l2.1-1.4-1.4 2.1zM192 231.6v14M213.8 230.1h4.1M213.8 228.1h4.1M216.5 225.6h1l-.5 2.5z"/>
<path d="M217 230.1l.5 2.4h-1zM217 223.1v5M217 230.1v4.8M219.5 231.6v14M233.7 238.3l2.5-.6v1.1zM233.7 238.3h5.9M233.7 232.1v9.3M236 223.7l.7 .8-2.3 1.2zM237.9 226.3h20.5M245.8 238.3h6M249.4 237.7l2.4 .6-2.4 .5zM251.8 231.6v9.8"/>
<path d="M253.4 230.1h5M254.8 223.8h1l-.5 2.5zM255.3 230.1l.5 2.4h-1zM255.3 221.4v4.9M255.3 230.1v5M146.8 244.7l2.6-.5v1zM146.8 244.7h6.3M159.3 244.7h6.3M163.1 244.2l2.5 .5-2.5 .5zM192 242.4l2.4-.4v1zM192 242.4h9.5M209.9 242.4h9.6"/>
<path d="M217 242l2.5 .4-2.5 .6z"/>
</g>
<g fill="#000">
<path d="M58.8 18.9l2.5-.5v1zM76.3 18.4l2.5 .5-2.5 .5zM31.4 35.9l1 .1-.7 2.4zM60.1 19.4l2.1 1.6-2.5-.7zM104.3 35.9h1l-.5 2.5zM104.8 26.7l.5 2.5h-1zM51.9 49.6l2.5-.5v1zM83.2 49.1l2.5 .5-2.5 .5zM148.1 57.2l.6 2.4h-1.1zM37.6 76.2l2.5-.5v1zM97.6 75.7l2.5 .5-2.5 .5zM106.2 91.2l2.3-1.2 .2 .9z"/>
<path d="M216 82l2.4 .7-2.6 .3zM216.9 93l2.4 .9-2.6 .1zM220.4 83l2.5-.3-.1 1.1zM223.9 94.1l2.5-.6v1.1zM188.1 112.6l1 .2-.9 2.4zM217.6 100.1l2.6 .5-2.6 .5zM216.4 106.4l2.5-.5v1zM221.4 105.9l2.5 .5-2.5 .5zM223.9 100.6l2.5-.5v1zM97.6 124.7l2.5 .5-2.5 .5zM106.3 125.2l2.5-.5v1zM187.7 117.7l.1 2.5-1-.2z"/>
<path d="M196.4 124.8l2.5 .5-2.5 .6zM203.1 125.3l2.4-.5v1.1zM207.2 130.4l2.5-.5v1zM208.7 134.2l2.6-.2-.2 1zM216.4 129.9l2.5 .5-2.5 .5zM216.7 134.6l2.4 .7-2.5 .3zM93.9 156.1l1.7 1.9-.9 .5zM97.1 158.1l1.8 1.7-.7 .7zM113.1 143.4h.9l-.4 2.5zM113.6 148.4l.4 2.5h-.9zM128.1 159.6h1l-.5 2.5zM128.6 148.4l.5 2.5h-1z"/>
<path d="M147.6 159.6h1.1l-.6 2.5zM215.5 145.5l2.6 .5-2.6 .5zM216.4 152.3l2.5 .5-2.5 .5zM223.9 152.8l2.5-.5v1zM223.9 146l2.5-.5v1zM233.4 154.6h1l-.5 2.5zM233.9 148.4l.5 2.5h-1zM61.8 173.4l2.5-.5v1zM64.3 167.7l2.5-.5v1zM70.8 167.2l2.5 .5-2.5 .5zM73.3 172.9l2.5 .5-2.5 .5zM190.3 177.6l1-.1-.2 2.6z"/>
<path d="M193 169.8l2.4 .9-2.6 .1zM215.7 167.8l2.5-.3v1zM221.4 167.7l2.5 .6-2.5 .4zM256.7 177.5h1l-.5 2.6zM76.6 198.2l.7 .7-2.2 1.4zM105.5 199.6h.9l-.5 2.5zM111.6 197h1l-.5 2.6zM137.8 180.1l.5 2.5h-1zM160.6 196.3l2.5-.5v1zM160.6 188.1l2.5-.5v1zM173.1 195.8l2.5 .5-2.5 .5zM178.1 187.6l2.5 .5-2.5 .5z"/>
<path d="M190.9 182.1l-.2 2.6-1-.3zM195.6 197.3l1.1 .2-1 2.3zM198.6 183.5v2.5l-.9-.1zM257.2 182.6l.5 2.4h-1zM267.5 195.1h1l-.5 2.4zM268 182.6l.5 2.4h-1zM274.1 182.6l.5 2.4h-1zM29.6 215.6l1.6 2-2.2-1.2zM35.1 209l2.5 .4-2.5 .6zM35.6 206.6l2.2 1.2-2.5-.3zM37.6 204.5l1.5 2.1-2.2-1.4zM105.9 205l.5 2.6h-.9z"/>
<path d="M112.1 205l.5 2.6h-1zM121.2 211.3l.5 2.5h-1zM131.1 205l.5 2.6h-1zM143.9 208.8h1l-.5 2.5zM144.4 213.3l.5 2.5h-1zM154 202.6h1l-.6 2.4zM178.1 203l2.4-.9 .2 1zM201.8 202.6h1l-.5 2.4zM202.3 209.2l.5 2.5h-1zM211.1 210.8h1.1l-.6 2.5zM211.6 205l.6 2.6h-1.1zM273.6 202.6h1l-.5 2.4z"/>
<path d="M50.4 229.9l-.6 2.4-.9-.4zM51.3 235.8l2.5-.5v1zM83.8 235.3l2.5 .5-2.5 .5zM112.9 222.6h1l-.5 2.4zM113.4 230.1l.5 2.4h-1zM120.7 227.6h1l-.5 2.5zM130.6 227.6h1l-.5 2.5zM137.3 227.6h1l-.5 2.5zM146.8 236.6l2.6-.5v1zM160.6 236.1l2.5 .5-2.5 .5zM169.8 225h1l-.5 2.6zM170.3 230.1l.5 2.4h-1z"/>
<path d="M182.2 225.6l1.1 .1-.9 2.4zM184.1 221.9l2.1-1.4-1.4 2.1zM216.5 225.6h1l-.5 2.5zM217 230.1l.5 2.4h-1zM236 223.7l.7 .8-2.3 1.2zM233.7 238.3l2.5-.6v1.1zM249.4 237.7l2.4 .6-2.4 .5zM254.8 223.8h1l-.5 2.5zM255.3 230.1l.5 2.4h-1zM146.8 244.7l2.6-.5v1zM163.1 244.2l2.5 .5-2.5 .5zM192 242.4l2.4-.4v1z"/>
<path d="M217 242l2.5 .4-2.5 .6z"/>
</g>
<!-- layer: Center Mark (ANSI) -->
<g fill="none" stroke="#000" stroke-width=".31">
<path d="M34.8 209.2h.7M38.5 209.2h6.4M41.7 202.2v.8M41.7 206v6.3M41.7 215.4v.7M47.9 209.2h.7M89 209.2h.8M92.8 209.2h6.3M95.9 202.2v.8M95.9 206v6.3M95.9 215.4v.7M102.1 209.2h.8"/>
<path d="M162.4 227.6h6.4M165.6 224.4v6.4M230.5 226.3h6.4M233.7 223.1v6.4"/>
</g>
<!-- layer: Centerline (ANSI) -->
<path d="M219.5 82.2l-1 8.7M211.6 157.4l-.5 4.6M212.3 150.4l-.4 4M212.8 145.8l-.2 1.6M213.1 142.7l-.3 3.2" fill="none" stroke="#000" stroke-width=".31"/>
<text font-size="8.4" x="347" y="242.1">Shell/chassis</text>
<g font-size="6.3">
<text x="110" y="34.7">SECTION G-G</text>
<text x="112.7" y="42.3">SCALE 1 / 4</text>
<text x="52.7" y="55.8">D</text>
<text x="230" y="114.7">SECTION D-D</text>
<text x="232.7" y="122.2">SCALE 1 / 4</text>
<text x="23.6" y="137.8">G</text>
<text x="103.6" y="137.8">G</text>
<text x="55.3" y="168.9">D</text>
</g>
<g font-size="4.2">
<text x="52.8" y="14.7">4</text>
<text x="160.8" y="14.7">3</text>
<text x="268.7" y="14.7">2</text>
<text x="376.7" y="14.7">1</text>
<text x="66.5" y="20.4">80</text>
<text x="23.4" y="34.2">2X 120.3°</text>
<text x="102.6" y="34.4">47</text>
<text x="65.4" y="51.1">135</text>
<text x="5.9" y="71.4">B</text>
<text x="423.5" y="71.4">B</text>
<text x="135.8" y="77.7">250</text>
<text x="119" y="89.9">R10 TYP.</text>
<text x="205.9" y="93.3">6.0°</text>
<text x="208.3" y="107.9">30</text>
<text x="209.5" y="102.1">15</text>
<text x="144.7" y="111.1">420</text>
<text x="187.3" y="108.8">10</text>
<text x="120.7" y="126.7">25</text>
<text x="188.3" y="126.9">17</text>
<text x="231.7" y="132">47</text>
<text x="111.3" y="140.1">10</text>
<text x="230.4" y="147.5">24</text>
<text x="227.9" y="154.3">20</text>
<text x="126.3" y="156.7">55</text>
<text x="231.6" y="163.4">35</text>
<text x="76.8" y="169.2">36</text>
<text x="108.7" y="170.2">2X R30</text>
<text x="227.2" y="169.4">6.0°</text>
<text x="66.5" y="174.9">56</text>
<text x="109.7" y="177.7">2X R30</text>
<text x="160.7" y="179.8">100.0°</text>
<text x="250.1" y="174.3">10 TYP.</text>
<text x="168.3" y="189.6">80</text>
<text x="265.7" y="191.6">60</text>
<text x="85.3" y="195.6">2X R10</text>
<text x="103.6" y="196.4">12</text>
<text x="109.8" y="193.9">22</text>
<text x="165.8" y="197.9">60</text>
<text x="179.4" y="192.2">10.0°</text>
<text x="194.9" y="193.2">67</text>
<text x="271.8" y="195.3">90</text>
<text x="186.2" y="203.8">2X R10</text>
<text x="200" y="199.4">17</text>
<text x="209.4" y="200.5">33</text>
<text x="13.1" y="206.8">2X R17</text>
<text x="134.4" y="206.1">200</text>
<text x="143.3" y="205.5">8</text>
<text x="259.4" y="209.5">2X ⌀8 ↧ THRU ALL</text>
<text x="5.8" y="211.1">A</text>
<text x="10" y="215.8">2X R35</text>
<text x="12.2" y="211.2">2X R25</text>
<text x="423.4" y="211.1">A</text>
<text x="111.1" y="218.8">20</text>
<text x="127.6" y="219.1">100</text>
<text x="168" y="221.8">10</text>
<text x="253" y="220.6">15</text>
<text x="351.3" y="221.9">McMaster University</text>
<text x="118.9" y="222.2">75</text>
<text x="190.8" y="223">2X 53.0°</text>
<text x="39.4" y="236.2">R8</text>
<text x="65.4" y="237.4">140</text>
<text x="152.7" y="238.1">65</text>
<text x="215.8" y="238.9">8</text>
<text x="240.5" y="239.8">73</text>
<text x="202.3" y="244">110</text>
<text x="153.9" y="246.3">75</text>
<text x="321.5" y="255.4">B</text>
<text x="355.5" y="255.5">shell - part no. 3</text>
<text x="332.5" y="262.5">1 / 4</text>
<text x="387.7" y="263.1">3</text>
<text x="397.4" y="263.1">12</text>
<text x="52.8" y="267.7">4</text>
<text x="160.8" y="267.7">3</text>
<text x="268.7" y="267.7">2</text>
<text x="376.7" y="267.7">1</text>
</g>
<g font-size="3.9">
<text x="206" y="83.2">⌀8</text>
<text x="230.8" y="138.4">⌀42</text>
<text x="19.8" y="200.7">⌀30</text>
</g>
<g font-size="3.5">
<text x="263.9" y="218.6">Alex</text>
<text x="295.7" y="218.6">2024-02-15</text>
</g>
<g font-size="2.8">
<text x="263.9" y="215.4">DRAWN</text>
<text x="263.9" y="221.8">CHECKED</text>
<text x="263.9" y="228.2">QA</text>
<text x="318" y="231.1">TITLE</text>
<text x="263.9" y="234.5">MFG</text>
<text x="263.9" y="240.9">APPROVED</text>
<text x="319.9" y="250.5">SIZE</text>
<text x="352.8" y="250.5">DWG NO</text>
<text x="414.8" y="250.4">REV</text>
<text x="318" y="259.9">SCALE</text>
<text x="378.2" y="263.1">SHEET</text>
<text x="392.6" y="263.1">OF</text>
</g>
</svg>
